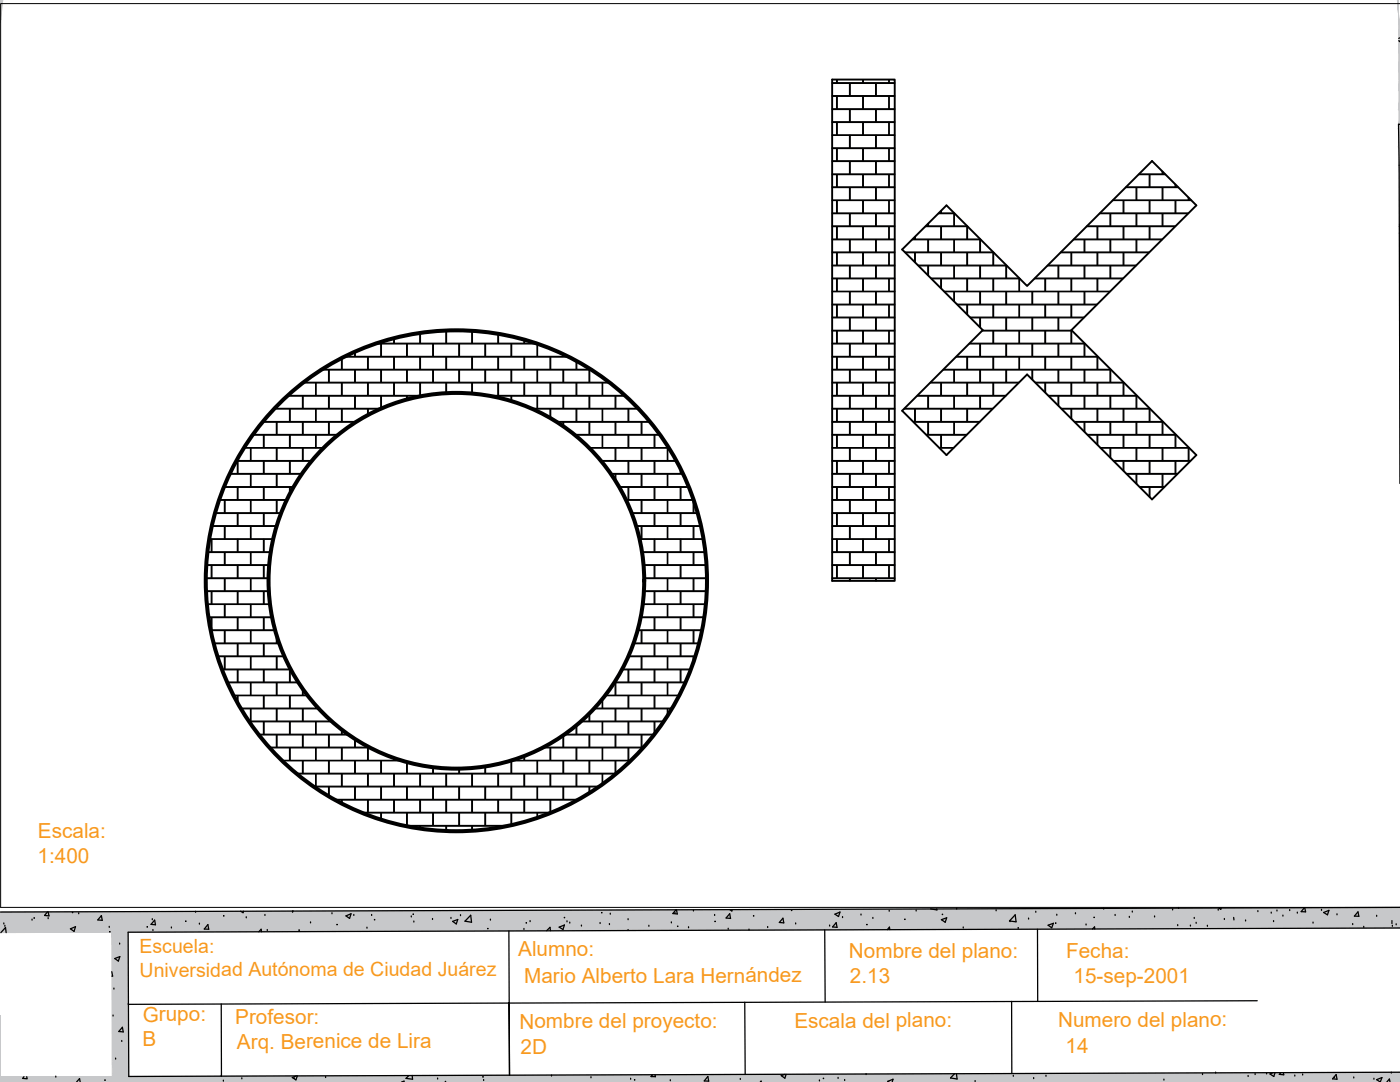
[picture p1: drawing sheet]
<svg xmlns="http://www.w3.org/2000/svg" width="279mm" height="216mm" viewBox="0 0 279 216" stroke-linecap="round" stroke-linejoin="round" font-family="sans-serif">
<!-- layer: 0 -->
<g fill="none" stroke="#000" stroke-width=".25">
<path d="M166.1 16.6h3.4v2.5h-3.4M166.1 19.2h.9v2.5h-.9M167 15.9v.6h-.9M167.1 19.2h5.1v2.5h-5.1zM167.1 15.9v.6h5.1v-.6M169.7 16.6h5.1v2.5h-5.1zM172.3 19.2h5.1v2.5h-5.1zM172.3 15.9v.6h5.1v-.6M177.5 15.9v.6h1.1M178.6 16.6h-3.7v2.5h3.7M178.6 19.2h-1.1v2.5h1.1M279.1 8.1l.3 .2"/>
<path d="M279.4 8.2v.1M279.4 7.5l-.3 .2M166.1 21.8h3.4v2.5h-3.4M166.1 24.4h.9v2.5h-.9M166.1 27h3.4v2.5h-3.4M166.1 29.6h.9v2.5h-.9M166.1 32.2h3.4v2.5h-3.4M166.1 34.8h.9v2.5h-.9M166.1 37.4h3.4v2.5h-3.4M167.1 24.4h5.1v2.5h-5.1zM167.1 29.6h5.1v2.5h-5.1zM167.1 34.8h5.1v2.5h-5.1z"/>
<path d="M169.7 21.8h5.1v2.5h-5.1zM169.7 27h5.1v2.5h-5.1zM169.7 32.2h5.1v2.5h-5.1zM169.7 37.4h5.1v2.5h-5.1zM172.3 24.4h5.1v2.5h-5.1zM172.3 29.6h5.1v2.5h-5.1zM172.3 34.8h5.1v2.5h-5.1zM178.6 21.8h-3.7v2.5h3.7M178.6 24.4h-1.1v2.5h1.1M178.6 27h-3.7v2.5h3.7M178.6 29.6h-1.1v2.5h1.1M178.6 32.2h-3.7v2.5h3.7"/>
<path d="M178.6 34.8h-1.1v2.5h1.1M178.6 37.4h-3.7v2.5h3.7M224.6 37.4h2.1v2.5h-4.6M226.9 37.4h5v2.5h-5zM227.2 34.8h2.2v2.5h-4.7M229.8 32.2h.2M231.9 34.2v.5h-4.6M232.1 34.3v.4h.4M232.6 34.8h-3.1v2.5h5v-.6M234.7 36.9v.4h.4M235.2 37.4h-3.1v2.5h5.1v-.5M237.3 39.5v.4h.4"/>
<path d="M279.4 24.8h-.3l.3 71.7M166.1 40h.9v2.5h-.9M166.1 42.6h3.4v2.5h-3.4M166.1 45.2h.9v2.5h-.9M166.1 47.8h3.4v2.5h-3.4M166.1 50.4h.9v2.5h-.9M166.1 53h3.4v2.5h-3.4M166.1 55.6h.9v2.5h-.9M166.1 58.2h3.4v2.5h-3.4M167.1 40h5.1v2.5h-5.1zM167.1 45.2h5.1v2.5h-5.1zM167.1 50.4h5.1v2.5h-5.1z"/>
<path d="M167.1 55.6h5.1v2.5h-5.1zM169.7 42.6h5.1v2.5h-5.1zM169.7 47.8h5.1v2.5h-5.1zM169.7 53h5.1v2.5h-5.1zM169.7 58.2h5.1v2.5h-5.1zM172.3 40h5.1v2.5h-5.1zM172.3 45.2h5.1v2.5h-5.1zM172.3 50.4h5.1v2.5h-5.1zM172.3 55.6h5.1v2.5h-5.1zM178.6 40h-1.1v2.5h1.1M178.6 42.6h-3.7v2.5h3.7M178.6 45.2h-1.1v2.5h1.1"/>
<path d="M178.6 47.8h-3.7v2.5h3.7M178.6 50.4h-1.1v2.5h1.1M178.6 53h-3.7v2.5h3.7M178.6 55.6h-1.1v2.5h1.1M178.6 58.2h-3.7v2.5h3.7M180.1 49.8h.1M180.7 50.4h1.8v1.9M182 47.8h3.2v2.5h-4.6M182.5 47.3v.4h-.3M182.7 52.4v-2h5v2.5h-4.5M183.3 53h1.9v1.9M184.7 45.2h3v2.5h-5v-.5"/>
<path d="M185.2 44.7v.4h-.5M185.3 47.8h5.1v2.5h-5.1zM185.3 55v-2h5.1v2.5h-4.6M185.9 55.6h1.8v1.9M187.2 42.6h3.2v2.5h-5.1v-.5M187.7 42.1v.4h-.3M187.9 45.2h5.1v2.5h-5.1zM187.9 50.4h5.1v2.5h-5.1zM187.9 57.6v-2h5.1v2.5h-4.6M187.9 42v.5h2.6M188.5 58.2h1.9v1.9M190.5 47.8h5v2.5h-5z"/>
<path d="M190.5 53h5v2.5h-5zM190.5 42.6v2.5h2.5M193.1 50.4h5.1v2.5h-5.1zM193.1 55.6h5.1v2.5h-5.1zM193.2 45.2l-.1 2.5h2.5M195.7 53h5v2.5h-5zM195.7 58.2h5v2.5h-5zM195.7 47.8v2.5h2.5M198.3 55.6h5.1v2.5h-5.1zM198.4 50.4l-.1 2.5h2.5M200.9 58.2h5.1v2.5h-5.1zM201 53l-.1 2.5h2.6"/>
<path d="M203.6 55.6h-.1v2.5h5v-2.5h-2.1M206.1 58.2h5.1v2.5h-5.1zM208.7 55.6h5v2.5h-5zM209 53h2.2v2.5h-4.7M211.3 53h5.1v2.5h-5.1zM211.3 58.2h5.1v2.5h-5.1zM211.6 50.4h2.1v2.5h-4.6M213.9 50.4h5v2.5h-5zM213.9 55.6h5v2.5h-5zM214.2 47.8h2.2v2.5h-4.7M216.5 47.8h5v2.5h-5zM216.5 53h5v2.5h-5z"/>
<path d="M216.8 45.2h2.1v2.5h-4.6M219.1 45.2h5.1v2.5h-5.1zM219.1 50.4h5.1v2.5h-5.1zM219.4 42.6h2.1v2.5h-4.6M221.5 58.2h-5v2.5h2.5M221.7 42.6h5v2.5h-5zM221.7 47.8h5v2.5h-5zM222 40h2.2v2.5h-4.7M224.1 55.6h-5v2.5h2.5M224.3 40h5.1v2.5h-5.1zM224.3 45.2h5.1v2.5h-5.1zM226.7 53h-5v2.5h2.5"/>
<path d="M226.9 42.6h5v2.5h-5zM229.3 50.4h-5v2.5h2.5M229.5 40h5v2.5h-5zM231.9 47.8h-5v2.5h2.5M234.5 45.2h-5v2.5h2.5M237.1 42.6h-5v2.5h2.5M237.8 40h-3.1v2.5h2.5M279.3 45.2l.1 .8M279.3 46.5h.1M279.3 45h.1M57.3 79h3.1v2.5h-5.1v-.5M57.8 78.6v.3h-.4"/>
<path d="M60.4 76.4h2.6v2.5h-5.1v-.4M60.5 79h5.1v2.5h-5.1zM63.1 76.4h5.1v2.5h-5.1zM64.1 73.8h1.5v2.5h-5.1M65.7 73.8h5.1v2.5h-5.1zM65.7 79h5.1v2.5h-5.1zM68.2 71.5v2.2h-3.9M68.3 76.4h5.1v2.5h-5.1zM68.6 71.2h4.8v2.5h-5.1v-2.3M70.8 70.2v.9h-1.9M70.9 73.8h5.1v2.5h-5.1zM70.9 79h5.1v2.5h-5.1z"/>
<path d="M73.5 71.2h5.1v2.5h-5.1zM73.5 76.4h5.1v2.5h-5.1zM74.8 68.6h1.2v2.5h-5.1v-1M76.1 68.6h5.1v2.5h-5.1zM76.1 73.8h5.1v2.5h-5.1zM78.6 67.5v1h-3.5M78.7 71.2h5.1v2.5h-5.1zM78.7 76.4h5.1v2.5h-5.1zM81.2 79.7v-.7h-5.1v2.5M81.3 68.6h5.1v2.5h-5.1zM81.3 73.8h5.1v2.5h-5.1zM83.8 66.4v2.1h-5.1v-1.1"/>
<path d="M83.9 71.2h5.1v2.5h-5.1zM84.2 79h-2.9v.7M86.5 68.6h5.1v2.5h-5.1zM86.5 73.8h5.1v2.5h-5.1zM87.4 66h1.6v2.5h-5.1v-2.1M89 78.4v-2h-5.1v2.5h1M89.1 66h5v2.5h-5zM89.1 71.2h5v2.5h-5zM89.1 78.4v-2h5v2.1M91.6 65.9h-1.8M91.7 68.6h5.1v2.5h-5.1zM91.7 73.8h5.1v2.5h-5.1z"/>
<path d="M91.7 65.9h.6M94.3 71.2h5.1v2.5h-5.1zM94.3 78.5v-2.1h5.1v2.5h-2.1M94.8 66h-.5v2.5h5.1v-1.9M96.9 68.6h5.1v2.5h-5.1zM96.9 73.8h5.1v2.5h-5.1zM98 79h4v1M99.5 71.2h5.1v2.5h-5.1zM99.5 76.4h5.1v2.5h-5.1zM99.5 66.6v1.9h5.1v-.8M102.1 68.6h5.1v2.5h-5.1zM102.1 73.8h5.1v2.5h-5.1z"/>
<path d="M104.7 71.2h5.1v2.5h-5.1zM104.7 76.4h5.1v2.5h-5.1zM104.7 67.8v.7h2.4M107.3 73.8h5.1v2.5h-5.1zM107.3 79h5.1v2.5h-5.1zM107.4 68.6h-.1v2.5h5.1v-.4M109.9 76.4h5.1v2.5h-5.1zM112.5 73.8h5.1v2.5h-5.1zM112.5 79h5.1v2.5h-5.1zM112.5 70.7v.4h.8M113.6 71.2h-3.7v2.5h5.1v-1.7M115.1 76.4h5.1v2.5h-5.1z"/>
<path d="M115.1 72v1.7h2.8M117.7 79h5.1v2.5h-5.1zM118.1 73.8h-.4v2.5h3.9M121.8 76.4h-1.5v2.5h4.4M124.9 79h-2v2.5h4.5M166.1 66h.9v2.5h-.9M166.1 68.6h3.4v2.5h-3.4M166.1 71.2h.9v2.5h-.9M166.1 73.8h3.4v2.5h-3.4M166.1 76.4h.9v2.5h-.9M166.1 79h3.4v2.5h-3.4M166.1 63.4h3.4v2.5h-3.4"/>
<path d="M166.1 60.8h.9v2.5h-.9M167.1 66h5.1v2.5h-5.1zM167.1 71.2h5.1v2.5h-5.1zM167.1 76.4h5.1v2.5h-5.1zM167.1 60.8h5.1v2.5h-5.1zM169.7 68.6h5.1v2.5h-5.1zM169.7 73.8h5.1v2.5h-5.1zM169.7 79h5.1v2.5h-5.1zM169.7 63.4h5.1v2.5h-5.1zM172.3 66h5.1v2.5h-5.1zM172.3 71.2h5.1v2.5h-5.1zM172.3 76.4h5.1v2.5h-5.1z"/>
<path d="M172.3 60.8h5.1v2.5h-5.1zM178.6 66h-1.1v2.5h1.1M178.6 68.6h-3.7v2.5h3.7M178.6 71.2h-1.1v2.5h1.1M178.6 73.8h-3.7v2.5h3.7M178.6 76.4h-1.1v2.5h1.1M178.6 79h-3.7v2.5h3.7M178.6 63.4h-3.7v2.5h3.7M178.6 60.8h-1.1v2.5h1.1M183 79h2.2v2.5h-4.6M185.3 79h5.1v2.5h-5.1zM185.6 76.4h2.1v2.5h-4.6"/>
<path d="M187.9 76.4h5.1v2.5h-5.1zM188.2 73.8h2.2v2.5h-4.7M190.5 73.8h5v2.5h-5zM190.5 79h5v2.5h-5zM190.5 60.2v-2h5v2.5h-4.5M190.8 71.2h2.2v2.5h-4.7M191.1 60.8h1.9v1.9M193.1 71.2h5.1v2.5h-5.1zM193.1 76.4h5.1v2.5h-5.1zM193.1 62.8v-2h5.1v2.5h-4.7M193.4 68.6h2.1v2.5h-4.6M193.7 63.4h1.8v1.9"/>
<path d="M195.7 68.6h5v2.5h-5zM195.7 73.8h5v2.5h-5zM195.7 65.4v-2h5v2.5h-4.6M196 66h2.2v2.5h-4.7M198.3 66h5.1v2.5h-5.1zM198.3 71.2h5.1v2.5h-5.1zM198.3 60.8h5.1v2.5h-5.1zM200.7 79h-5v2.5h2.5M200.9 68.6h5.1v2.5h-5.1zM200.9 63.4h5.1v2.5h-5.1zM203.3 76.4h-5v2.5h2.5M203.5 66h5v2.5h-5z"/>
<path d="M203.5 71.2h5v2.5h-5zM203.5 60.8h5v2.5h-5zM206 75.7v-1.9h-5.1v2.5h2.5M206.1 68.6h5.1v2.5h-5.1zM206.1 75.8v-2h5.1v2.5h-4.7M206.1 63.4h5.1v2.5h-5.1zM206.7 76.4h1.8v1.9M208.7 66h5v2.5h-5zM208.7 71.2h5v2.5h-5zM208.7 78.4v-2h5v2.5h-4.5M208.7 60.8h5v2.5h-5zM209.3 79h1.9v1.9"/>
<path d="M211.3 68.6h5.1v2.5h-5.1zM211.3 73.8h5.1v2.5h-5.1zM213.9 71.2h5v2.5h-5zM213.9 76.4h5v2.5h-5zM214 66l-.1 2.5h2.6M216.3 63.4h-5v2.5h2.5M216.5 73.8h5v2.5h-5zM216.5 79h5v2.5h-5zM216.6 68.6l-.1 2.5h2.5M218.9 60.8h-5v2.5h2.5M219.1 76.4h5.1v2.5h-5.1zM219.2 71.2l-.1 2.5h2.6"/>
<path d="M221.7 79h5v2.5h-5zM221.7 73.8v2.5h2.5M224.4 76.4l-.1 2.5h2.5M226.9 79v2.5h2.5M279.3 63h.1M279.4 62.7l-.1 .2M279.4 73.1v.1M279.4 73.6v.2M43.7 99.8h1.1v2.5h-1.8M44.7 97.2h2.7v2.5h-3.6M44.7 97.1h.1M44.8 97.1h.1"/>
<path d="M44.9 99.8h5.1v2.5h-5.1zM45.8 94.6h4.2v2.5h-5.1v-.3M47.2 92h.2v2.5h-1.5M47.5 92h5.1v2.5h-5.1zM47.5 97.2h5.1v2.5h-5.1zM48.7 89.4h1.3v2.5h-2.8M50.1 89.4h5.1v2.5h-5.1zM50.1 94.6h5.1v2.5h-5.1zM50.1 99.8h5.1v2.5h-5.1zM50.4 86.8h2.2v2.5h-3.8M52.4 84.2h2.8v2.5h-4.7M52.6 84l-.1 .1"/>
<path d="M52.7 86.8h5.1v2.5h-5.1zM52.7 92h5.1v2.5h-5.1zM54.7 81.6h3.1v2.5h-5.1v-.2M55.2 81.1v.4h-.4M55.3 84.2h5.1v2.5h-5.1zM55.3 89.4h5.1v2.5h-5.1zM57.2 99.8h-1.9v2.5h.8M57.8 98.7v-1.5h-5.1v2.5h4.6M57.9 81.6h5.1v2.5h-5.1zM57.9 86.8h5.1v2.5h-5.1zM58.6 97.2h-.7v1.3M60.2 94.6h-4.9v2.5h3.3"/>
<path d="M60.5 84.2h5.1v2.5h-5.1zM62.2 92h-4.3v2.5h2.4M63.1 81.6h5.1v2.5h-5.1zM64.5 89.4h-4v2.5h1.8M67.4 86.8h-4.3v2.5h1.5M70.8 84.4v-.2h-5.1v2.5h1.9M71 84.2l-.1 .1M73.4 82.8v-1.2h-5.1v2.5h2.9M75.9 81.6h-2.4v1.2M102.1 80.1v-1.1h5.1v2.5h-1.2M106.3 81.6h3.5v1.8M109.9 83.4v-1.8h5.1v2.5h-4"/>
<path d="M111.2 84.2h1.2v.8M112.5 85.1v-.9h5.1v2.5h-3M114.8 86.8h.2v.2M115.1 81.6h5.1v2.5h-5.1zM115.1 87.1v-.3h5.1v2.5h-2.7M117.7 84.2h5.1v2.5h-5.1zM117.7 89.5l5.1-.1v2.5h-2.9M120 92h.2v.2M120.3 81.6h5v2.5h-5zM120.3 86.8h5v2.5h-5zM120.3 92.4v-.4h5v2.5h-3.4M122 94.6h.8v1.2"/>
<path d="M122.9 84.2h5.1v2.5h-5.1zM122.9 89.4h5.1v2.5h-5.1zM122.9 96v-1.4h5.1v2.5h-4.5M123.6 97.2h1.7v2.5h-.4M125 99.8h3v2.5h-2M125.5 86.8h5.1v2.5h-5.1zM125.5 92h5.1v2.5h-5.1zM125.5 97.2h5.1v2.5h-5.1zM127.5 81.6h-2v2.5h4.2M128.1 89.4h5.1v2.5h-5.1zM128.1 94.6h5.1v2.5h-5.1zM128.1 99.8h5.1v2.5h-5.1z"/>
<path d="M129.8 84.2h-1.7v2.5h3.6M130.7 97.2h5.1v2.5h-5.1zM131.8 86.8h-1.1v2.5h2.7M133.3 99.8h5v2.5h-5zM133.5 89.4h-.2v2.5h1.7M135 92h-4.3v2.5h5.1v-1.1M135.9 93.7v.8h.4M136.4 94.6h-3.1v2.5h4.1M137.5 97.2h-1.6v2.5h2.5M138.5 100v2.3h.7M166.1 81.6h.9v2.5h-.9M166.1 84.2h3.4v2.5h-3.4"/>
<path d="M166.1 86.8h.9v2.5h-.9M166.1 89.4h3.4v2.5h-3.4M166.1 92h.9v2.5h-.9M166.1 94.6h3.4v2.5h-3.4M166.1 97.2h.9v2.5h-.9M166.1 99.8h3.4v2.5h-3.4M167.1 81.6h5.1v2.5h-5.1zM167.1 86.8h5.1v2.5h-5.1zM167.1 92h5.1v2.5h-5.1zM167.1 97.2h5.1v2.5h-5.1zM169.7 84.2h5.1v2.5h-5.1zM169.7 89.4h5.1v2.5h-5.1z"/>
<path d="M169.7 94.6h5.1v2.5h-5.1zM169.7 99.8h5.1v2.5h-5.1zM172.3 81.6h5.1v2.5h-5.1zM172.3 86.8h5.1v2.5h-5.1zM172.3 92h5.1v2.5h-5.1zM172.3 97.2h5.1v2.5h-5.1zM178.6 81.6h-1.1v2.5h1.1M178.6 84.2h-3.7v2.5h3.7M178.6 86.8h-1.1v2.5h1.1M178.6 89.4h-3.7v2.5h3.7M178.6 92h-1.1v2.5h1.1M178.6 94.6h-3.7v2.5h3.7"/>
<path d="M178.6 97.2h-1.1v2.5h1.1M178.6 99.8h-3.7v2.5h3.7M180.4 81.6h2.1v2.5h-.3M182.3 84.2h2.9v2.5h-.4M182.7 81.6h5v2.5h-5zM184.9 86.8h2.8v2.5h-.3M185.3 84.2h5.1v2.5h-5.1zM187.5 89.4h2.8M187.9 81.6h5.1v2.5h-5.1zM192.9 86.8h-5v2.5h2.5M195.5 84.2h-5v2.5h2.5M198.1 81.6h-5v2.5h2.5"/>
<path d="M211.3 81v-2h5.1v2.5h-4.6M211.9 81.6h1.8v1.9M213.9 83.6v-2h5v2.5h-4.5M214.5 84.2h1.9v1.9M216.5 86.2v-2h5v2.5h-4.5M217.1 86.8h1.8v1.9M219.1 81.6h5.1v2.5h-5.1zM219.1 88.8v-2h5.1v2.5h-4.7M219.7 89.4h1.8v1.9M221.7 84.2h5v2.5h-5zM221.7 91.4v-2h5v2.5h-4.5M222.3 92h1.9v1.9"/>
<path d="M224.3 81.6h5.1v2.5h-5.1zM224.3 86.8h5.1v2.5h-5.1zM224.3 94v-2h5.1v2.5h-4.7M224.9 94.6h1.8v1.9M226.9 84.2h5v2.5h-5zM226.9 89.4h5v2.5h-5zM226.9 96.6v-2h5v2.5h-4.5M227.5 97.2h1.9v1.9M229.5 86.8h5v2.5h-5zM229.5 92h5v2.5h-5zM229.6 81.6l-.1 2.5h2.5M232.1 89.4h5.1v2.5h-5.1z"/>
<path d="M232.2 84.2l-.1 2.5h2.6M232.3 97.2h-2.8v2M234.7 86.8v2.5h2.5M235 94.6h-2.9v2.5h.4M237.4 89.4l-.1 2.5h.4M237.5 92h-2.8v2.5h.3M41.1 115.4h3.7v2.5h-3.7M41.1 118h1.1v2.5h-.9M41.2 112.8h1v2.5h-1.1M41.4 110.2h3.4v2.5h-3.6M41.8 107.6h.4v2.5h-.8M42.3 105h2.5v2.5h-3"/>
<path d="M42.3 107.6h5.1v2.5h-5.1zM42.3 112.8h5.1v2.5h-5.1zM42.3 118h5.1v2.5h-5.1zM42.9 102.4h4.5v2.5h-5.1M44.9 105h5.1v2.5h-5.1zM44.9 110.2h5.1v2.5h-5.1zM44.9 115.4h5.1v2.5h-5.1zM47.5 102.4h5.1v2.5h-5.1zM47.5 107.6h5.1v2.5h-5.1zM47.5 112.8h5.1v2.5h-5.1zM47.5 118h5.1v2.5h-5.1zM53.6 115.4h-3.5v2.5h3.5"/>
<path d="M53.7 118h-1v2.5h1.2M53.7 112.8h-1v2.5h.9M54 110.2h-3.9v2.5h3.6M54.5 107.6h-1.8v2.5h1.4M55.2 105.1l-5.1-.1v2.5h4.5M56.1 102.4h-3.4v2.5h2.5M126.1 102.4h4.5v2.5h-3.6M127 105h1v2.5h-.4M127.7 107.6h2.9v2.5h-2.5M128.1 105h5.1v2.5h-5.1zM128.1 110.2h5.1v2.5h-4.8M128.4 112.8h2.2v2.5h-2"/>
<path d="M128.5 118h2.1v2.5h-2.3M128.6 115.4h4.6v2.5h-4.7M130.7 102.4h5.1v2.5h-5.1zM130.7 107.6h5.1v2.5h-5.1zM130.7 112.8h5.1v2.5h-5.1zM130.7 118h5.1v2.5h-5.1zM133.3 105h5v2.5h-5zM133.3 110.2h5v2.5h-5zM133.3 115.4h5v2.5h-5zM135.9 112.8h5.1v2.5h-5.1zM139.2 102.4h-3.3v2.5h4M139.9 105h-1.4v2.5h1.9"/>
<path d="M140.4 107.6h-4.5v2.5h4.9M140.8 110.2h-2.3v2.5h2.5M141 119.4v-1.4h-5.1v2.5h5M141.1 115.4h-2.6v2.5h2.6M166.1 102.4h.9v2.5h-.9M166.1 105h3.4v2.5h-3.4M166.1 107.6h.9v2.5h-.9M166.1 110.2h3.4v2.5h-3.4M166.1 112.8h.9v2.5h-.9M166.1 115.4h3.4v.5M167.1 102.4h5.1v2.5h-5.1zM167.1 107.6h5.1v2.5h-5.1z"/>
<path d="M167.1 112.8h5.1v2.5h-5.1zM169.7 105h5.1v2.5h-5.1zM169.7 110.2h5.1v2.5h-5.1zM169.7 115.9v-.5h5.1v.5M172.3 102.4h5.1v2.5h-5.1zM172.3 107.6h5.1v2.5h-5.1zM172.3 112.8h5.1v2.5h-5.1zM178.6 102.4h-1.1v2.5h1.1M178.6 105h-3.7v2.5h3.7M178.6 107.6h-1.1v2.5h1.1M178.6 110.2h-3.7v2.5h3.7M178.6 112.8h-1.1v2.5h1.1"/>
<path d="M178.6 115.4h-3.7v.5M41.3 120.6h3.5v2.5h-3.2M41.7 123.2h.5l-.1 2.5M42.1 125.8h2.7v2.5h-2.1M42.3 123.2h5.1v2.5h-5.1zM42.7 128.4h4.7v2.5h-4M43.4 131h1.4v2.5h-.5M44.4 133.6h3v2.5h-2M44.9 120.6h5.1v2.5h-5.1zM44.9 125.8h5.1v2.5h-5.1zM44.9 131h5.1v2.5h-5.1zM45.4 136.2h4.6v2.5h-3.4"/>
<path d="M46.7 138.8h.7v1.4M47.5 123.2h5.1v2.5h-5.1zM47.5 128.4h5.1v2.5h-5.1zM47.5 133.6h5.1v2.5h-5.1zM50.1 131h5.1v2.5h-5.1zM50.1 136.2h5.1v2.5h-5.1zM52.7 133.6h5.1v2.5h-5.1zM52.7 138.8h5.1v2.5h-5.1zM53.9 120.6h-3.8v2.5h4.2M54.3 123.2h-1.6v2.5h2.2M54.9 125.8h-4.8v2.5h5.1v-1.6M55.3 127v1.3h.4"/>
<path d="M55.8 128.4h-3.1v2.5h4M56.8 131h-1.5v2.5h2.7M58 133.6h-.1v2.5h1.6M59.6 136.2h-4.3v2.5h5.1v-1.3M60.5 137.6v1.1h.8M61.4 138.8h-3.5v2.5h5.1v-.6M120.2 139.6v1.7h-1.5M120.7 138.8h4.6v2.5h-5v-1.9M122.6 136.2h.2v2.5h-1.9M122.9 136.2h5.1v2.5h-5.1zM124.1 133.6h1.2v2.5h-2.6M125.4 131h2.6v2.5h-3.8"/>
<path d="M125.5 133.6h5.1v2.5h-5.1zM125.5 138.8h5.1v2.5h-5.1zM126.4 128.4h4.2v2.5l-5.1-.1M127.3 125.8h.7v2.5h-1.5M127.8 123.2h2.8v2.5h-3.3M128 122.7l-.1 .4M128.1 125.8h5.1v2.5h-5.1zM128.1 131h5.1v2.5h-5.1zM128.1 136.2h5.1v2.5h-5.1zM128.3 120.6h4.9v2.5h-5.1v-1.1M130.7 123.2h5.1v2.5h-5.1zM130.7 128.4h5.1v2.5h-5.1z"/>
<path d="M130.7 133.6h5.1v2.5h-5.1zM133.3 120.6h5v2.5h-5zM133.3 125.8h5v2.5h-5zM135.5 138.8h-4.8v2.5h3.5M136.8 136.2h-3.5v2.5h2.3M137.8 133.6h-1.9v2.5h.9M138.3 132.2v-1.2h-5v2.5h4.6M138.7 131h-.2v.8M139.5 128.4h-3.6v2.5h2.9M140.1 125.8h-1.6v2.5h1M140.5 123.2h-4.6v2.5h4.2M140.8 120.6h-2.3v2.5h2"/>
<path d="M47.5 140.4v-1.6h5.1v2.5h-4.6M48.1 141.4h1.9v2.5h-.3M49.8 144h2.8v2.5h-1M50.1 141.4h5.1v2.5h-5.1zM51.6 146.6h3.6v2.5h-1.5M52.7 144h5.1v2.5h-5.1zM53.8 149.2h4v2.5h-1.6M55.3 141.4h5.1v2.5h-5.1zM55.3 146.6h5.1v2.5h-5.1zM56.3 151.8h4.1v2.5h-1.3M57.9 144h5.1v2.5h-5.1zM57.9 149.2h5.1v2.5h-5.1z"/>
<path d="M59.2 154.4h3.8v2.5h-.5M60.5 146.6h5.1v2.5h-5.1zM60.5 151.8h5.1v2.5h-5.1zM62.7 157h2.9v1.9M63.1 149.2h5.1v2.5h-5.1zM63.1 154.4h5.1v2.5h-5.1zM63.1 140.8v.5h.4M63.6 141.4h-3.1v2.5h5.1v-.5M65.7 151.8h5.1v2.5h-5.1zM65.7 159v-2h5.1v2.5h-4.2M65.7 143.5v.4h.5M66.3 144h-3.2v2.5h5.1v-.9"/>
<path d="M66.9 159.6h1.3v.7M68.3 149.2h5.1v2.5h-5.1zM68.3 154.4h5.1v2.5h-5.1zM68.3 145.7v.8h1.1M69.6 146.6h-3.9v2.5h5.1v-1.7M70.9 151.8h5.1v2.5h-5.1zM70.9 157h5.1v2.5h-5.1zM70.9 147.5v1.6h2.8M73.5 154.4h5.1v2.5h-5.1zM73.5 159.6h5.1v2.5h-5.1zM73.9 149.2h-.4v2.5h5.1v-.4M76.1 157h5.1v2.5h-5.1z"/>
<path d="M78.7 154.4h5.1v2.5h-5.1zM78.7 159.6h5.1v2.5h-5.1zM78.7 151.3v.4h1.3M80.4 151.8h-4.3v2.5h5.1v-2.2M81.3 157h5.1v2.5h-5.1zM81.3 152.1v2.2h5.1v-1.2M83.9 154.4h5.1v2.5h-5.1zM83.9 159.6h5.1v2.5h-5.1zM86.5 157h5.1v2.5h-5.1zM86.5 153.1v1.2h5.1v-.9M89.1 154.4h5v2.5h-5zM89.1 159.6h5v2.5h-5z"/>
<path d="M91.7 157h5.1v2.5h-5.1zM94.3 154.4h5.1v2.5h-5.1zM94.3 159.6h5.1v2.5h-5.1zM96.8 153v1.3h-5.1v-.9M96.9 157h5.1v2.5h-5.1zM99.5 154.4h5.1v2.5h-5.1zM99.5 159.6h5.1v2.5h-5.1zM101.8 151.8h.2v2.5h-5.1v-1.3M102.1 151.8h5.1v2.5h-5.1zM102.1 157h5.1v2.5h-5.1zM104.6 150.9v.8h-2.4M104.7 154.4h5.1v2.5h-5.1z"/>
<path d="M104.7 159.6h5.1v2.5h-5.1zM107.3 151.8h5.1v2.5h-5.1zM107.3 157h5.1v2.5h-5.1zM108.2 149.2h1.6v2.5h-5.1v-.9M109.9 149.2h5.1v2.5h-5.1zM109.9 154.4h5.1v2.5h-5.1zM112.4 146.8v2.3h-3.9M112.5 151.8h5.1v2.5h-5.1zM112.6 146.6h5v2.5h-5.1v-2.4M115 159.8v-.2h-5.1v2.5h.3M115 144.8v1.7h-2.3M115.1 149.2h5.1v2.5h-5.1z"/>
<path d="M115.3 159.6h-.2v.2M115.9 144h4.3v2.5h-5.1v-1.8M117.6 158.3v-1.3h-5.1v2.5h3M117.6 142.5v1.4h-1.6M117.7 146.6h5.1v2.5h-5.1zM117.7 151.8h5.1v2.5h-5.1zM118.5 141.4h4.3v2.5h-5.1v-1.6M119.5 157h-1.8v1.2M120.2 156.5v-2.1h-5.1v2.5h4.6M120.3 144h5v2.5h-5zM120.3 149.2h5v2.5h-5zM122.9 141.4h5.1v2.5h-5.1z"/>
<path d="M122.9 146.6h5.1v2.5h-5.1zM122.9 154.4h-2.6v2.1M125.5 144h5.1v2.5h-5.1zM125.9 151.8h-3v2.5h.2M128.4 149.2h-2.9v2.5h.5M130.5 146.6h-2.4v2.5h.3M132.4 144h-1.7v2.4M133.2 142.9v-1.5h-5.1v2.5h4.4M134.1 141.4h-.8v1.3M68.3 160.4v-.8h5.1v2.5h-1.4M72.3 162.2h3.7v1.3M76.1 163.6v-1.4h5.1v2.5h-.9"/>
<path d="M80.9 164.8h2.9v.6M81.3 162.2h5.1v2.5h-5.1zM83.9 165.4v-.6h5.1v1.1M86.5 162.2h5.1v2.5h-5.1zM91.7 162.2h5.1v2.5h-5.1zM94.1 165.8v-1h-5v1.1M99.4 165.2v-.4h-5.1v1M101.3 164.8h-1.8v.4M102 164.7v-2.5h-5.1v2.5h5M107.2 163.2v-1h-5.1v2.5M109.9 162.2h-2.6v1M.2 186.1l.9-1 .1 1"/>
<path d="M.8 184.4h.1M1 184.8h.1M6.4 183.6h.1M9.5 181.9l-.6 .8 .9 .1-.2-.9M9.6 183.3h.1M14.1 185.3l1-.4-.3 .9zM15.7 182.3h.1M20.2 182.7l.2 .9h-.9zM21.8 185h.1M22.3 193.9l.2 .9h-.2M22.7 197.4h.1M22.9 191.3l1-.4-.3 .9z"/>
<path d="M23.9 188.4h.1M30.4 183.5h.1M30.5 185.7h.1M30.9 183.6l.1 .9-.9-.1zM34.2 185.2h.1M39 182h.1M39.8 184.4h.1M41.5 184.5l.2 .9h-.9zM48 181.8l.5 .3 .1-.3M49.1 183.1h.1M51.6 185.9l.5-.5 .1 .5M52.9 182.7h.1"/>
<path d="M53.3 185.7h.1M58.4 182h.1M58.5 181.9h.1M62 184.2h.1M66.3 182.3h.1M69 182.8l1.1-.5-.3 1zM70.6 182.7h.1M73.2 185.2h.1M74.2 182.7h.1M82.1 183h.1M82.6 184h.1M86.3 183.5h.1"/>
<path d="M90 183.3h.1M90.3 183.9l1.1-.4-.3 .9zM91.9 182.7h.1M93.9 182.6l.2 1.4-1.3-.2zM97.9 183.6h.1M101.6 185.8l.1 28.7-.1-14.3-76 .2M104.6 185.5h.1M105.8 183.9h.1M109.1 185.7l.7-.7 .1 .7M111.6 185l1-.4-.2 .9zM113.2 183.9h.1M113.7 184.2h.1"/>
<path d="M116 184.8h.1M119.8 184.3h.1M121.6 184.5h.1M121.8 182.4h.1M125.3 185.7h.1M125.3 183.5h.1M129.5 184.8h.1M134 184.2h.1M134.7 182.2h.1M134.9 181.5l-.6 .8 .9 .1-.2-.9M137.4 185.1h.1M138.4 181.8h.1"/>
<path d="M142.6 182.7h.1M145.3 185.4h.1M145.6 182.3l.2 1-.9-.1zM145.6 181.5l.5 .3v-.3M148.6 200l.1 14.4M149.5 185.6h.1M153.2 185.1h.1M156.3 183.2l.1 1-.9-.1zM158.8 184.4h.1M164.6 185.5l.1 14.4M165.6 184.8h.1M166.6 182.4l1-.4-.3 .9z"/>
<path d="M166.9 184.1l.1 .9h-.8zM168.1 183.1h.1M171.8 182.6h.1M174.2 183.3h.1M177.1 185.5l.4-.5 .1 .5M177.5 181.8h.1M182.8 181.8h.1M185.7 181.4l1.3 .2-.1-.2M187.9 183.5l1-.4-.3 .9zM190.9 181.4h.1M192.2 185.2h.1M198.8 181.7h.1"/>
<path d="M201.6 183.9h.1M201.9 199.8v14.4M202.6 182.5l.2 1.4-1.3-.1zM205.3 183.4h.1M206.7 182h.1M207.1 185.4v14.4M209.2 184.6l1-.4-.3 .9zM210.9 182.6h.1M214.6 182.3h.1M216.7 184.6h.1M218 185.4l.4-.4 .1 .4M220.3 181.4h.1"/>
<path d="M222.5 182.7h.1M225.4 183h.1M226 182h.1M230.4 183h.1M234 181.6h.1M235 184.7h.1M235.2 181.3h.1M237.6 184.8h.1M238.3 183.3h.1M238.7 184.2h.1M241 184.8h.1M243.1 181.6h.1"/>
<path d="M243.2 181.2l.4 .2 .1-.2M244.3 183.5h.1M246.2 183.3h.1M246.3 183.6h.1M248.6 183.8h.1M250.9 199.7l-149.3 .5M251 181.9h.1M253.7 182.2h.1M254.2 183.9h.1M254.8 181.8h.1M256 182.8h.1M257.4 181.7h.1"/>
<path d="M258.9 182.2h.1M260.3 181.1l-.6 .8h.9l-.2-.8M262 184.2h.1M263.7 181.7h.1M264.2 182.1l1-.4-.3 .8zM266.8 182.5h.1M270 184.5h.1M271 181.9l.2 .9h-.9zM272.2 185h.1M274.7 182.8h.1M277.8 183.9h.1M277.8 184.3h.1"/>
<path d="M277.9 184.8h.1M278.6 184.5h.1M279.4 185.2l-253.8 .8 .1 28.8 253.7-.8M279.4 181.1l-279.3 .9M4.8 214.8l-.3 .4 .9 .1-.1-.5M11.1 214.9h.1M15.3 215.9l.6-.7 .1 .7M22.6 202.7h.1M23.1 211.3h.1M24.3 207.8h.1M24.4 205l.2 .9-.9-.1zM25.6 200.4h.1"/>
<path d="M44.2 214.8h.1M44.2 200.3v14.4M44.6 215.7h.1M48.3 215.3h.1M59.1 214.7l-.8 .3 .8 .5 .3-.8M65 215h.1M80.1 215.9l.5-.2v.2M82.3 214.6v.7l-1.3-.1 .6-.6M87.3 215.3h.1M96.5 215.6h.1M110.1 214.7h.1M117.9 215.1h.1"/>
<path d="M125.9 215.3h.1M130.1 214.8h.1M130.2 214.5l-.3 .3h.9l-.1-.3M133.8 215.6h.1M141.3 214.8l.1 .9h-.9zM147.7 215.4h.1M151.7 215.9l.2-.2v.2M156.6 214.4l-.7 .2 .7 .5 .3-.7M163.5 215.7h.1M167.3 215.2h.1M168.6 215.6h.1M172.8 214.4h.1"/>
<path d="M177.4 215.9l-.2-.1 1-.5-.1 .6M190.5 214.2l-.8 .9 1.3 .2-.1-1.1M194.6 215.8h.1M202.2 214.8h.1M206.3 215.2h.1M208.7 214.8h.1M232.3 215.5h.1M240 214.4h.1M242.6 214.1h.1M249.1 214.8h.1M250.5 214.4h.1M252.8 214.3h.1"/>
<path d="M254.1 214l-.7 .3 .8 .5 .3-.8M255.6 214l-.3 .4 .9 .1-.1-.5M258.4 214.7h.1M260 214.5h.1M266.3 215.1h.1M266.7 214.4l.1 .9h-.9zM270.2 215.1h.1M274.2 215.3h.1M274.7 215.4l1.1-.4-.3 .9zM276.8 215.9l.5-.6 .1 .6M277.7 214.1h.1"/>
</g>
<g fill="#000" stroke="#000" stroke-width=".2">
<path d="M91.6 65.9h.2zM76 81.5h.2zM6.7 183.2h.2zM14.5 182v.2zM21.8 185.9h.2zM67.2 184.5h.2zM74.7 183.5h.1zM82.4 182.4h.2zM104.9 184.2h.2zM135.2 184.8h.1zM142.6 183.9h.2zM150.3 182.8h.2z"/>
<path d="M172.9 184.5h.2zM203.1 185.2h.2zM20.9 215.5h.1v.1zM58.6 215.1h.2zM88.8 215.8h.2zM126.6 215.5h.1z"/>
<circle cx="29.4" cy="184.9" r=".07"/>
<circle cx="37.1" cy="183.8" r=".07"/>
<circle cx="44.7" cy="182.7" r=".07"/>
<circle cx="59.7" cy="185.6" r=".07"/>
<circle cx="97.4" cy="185.3" r=".07"/>
<circle cx="112.6" cy="183.1" r=".07"/>
<circle cx="120.1" cy="182.1" r=".07"/>
<circle cx="158" cy="181.6" r=".07"/>
<circle cx="180.6" cy="183.4" r=".07"/>
<circle cx="188.1" cy="182.4" r=".07"/>
<circle cx="210.7" cy="184.2" r=".07"/>
<circle cx="218.3" cy="183" r=".07"/>
<circle cx="96.4" cy="214.9" r=".07"/>
<circle cx="164.3" cy="215.2" r=".07"/>
</g>
<!-- layer: Layer1 -->
<g fill="none" stroke="#000" stroke-width=".8">
<circle cx="91.1" cy="115.9" r="37.5"/>
<circle cx="91.1" cy="115.9" r="50"/>
</g>
<!-- layer: Layer2 -->
<path d="M166.1 15.9h12.5v100h-12.5zM180 49.8l8.9-8.8 16.1 16.1 24.9-25 8.9 8.9-25 24.9 25 24.9-8.9 8.9-24.9-25-16.1 16.1-8.9-8.8 16.1-16.1z" fill="none" stroke="#000" stroke-width=".38"/>
<!-- layer: 0 -->
<g fill="#c7c8ca" stroke="#c7c8ca" stroke-width=".2">
<path d="M279.1 2.5v.3z"/>
<path d="M278.9 .1h.2v2.4z"/>
<path d="M279.1 2.8l.2 1.1h-.2z"/>
<path d="M.1 3.9v.6z"/>
<path d="M279.1 6.4h.3v1.1z"/>
<path d="M279.1 10.3h.3v.6z"/>
<path d="M279.1 14.2h.3v.4z"/>
<path d="M279.2 18.1h.2v.2z"/>
<path d="M279.2 21.9h.2v.2z"/>
<path d="M279.2 25.7h.2v.1z"/>
<path d="M279.2 29.4h.2v.1z"/>
<path d="M.1 182l279.3-.9v.9z"/>
<path d="M.1 186h22.2z"/>
<path d="M69.2 214.6l210.2-.6v.6z"/>
<path d="M.1 215.8l144.2 .1h-144.2z"/>
<path d="M278.9 .1l.2 2.4zM278.9 .1l.2 2.4z"/>
<path d="M.1 3.5v.4zM.1 .1v3.8zM.1 .1h.5l-.5 3.8z"/>
<path d="M279.4 5.5l-.3 .9h.3zM279.1 3.9l.3 1.6-.3 .9z"/>
<path d="M279.3 3.9l.1 1.6zM279.1 3.9h.2l.1 1.6z"/>
<path d="M279.4 7.5l-.3 2.8h.3zM279.1 6.4l.3 1.1-.3 2.8z"/>
<path d="M279.4 10.9l-.3 3.3h.3zM279.1 10.3l.3 .6-.3 3.3z"/>
<path d="M279.4 14.6l-.2 3.5h.2zM279.1 14.2l.3 .4-.2 3.5z"/>
<path d="M279.4 18.3l-.2 3.6h.2zM279.2 18.1l.2 .2-.2 3.6z"/>
<path d="M279.4 22.1l-.2 3.6h.2zM279.2 21.9l.2 .2-.2 3.6z"/>
<path d="M279.4 25.8l-.2 3.6h.2zM279.2 25.7l.2 .1-.2 3.6z"/>
<path d="M279.4 29.5l-.2 3.6h.2zM279.2 29.4l.2 .1-.2 3.6z"/>
<path d="M279.2 33.1l.2 3.4v60zM279.2 33.1l.2 3.4v-3.4z"/>
<path d="M.1 185.2l279.3-.1zM.1 182.1l279.3 3-279.3 .1z"/>
<path d="M.1 182.1l279.3 3v-3.1zM.1 182h279.3z"/>
<path d="M.1 185.4l25.5 .6h-25.5zM.1 185.2v.2l25.5 .6zM.1 185.2h279.3l-253.8 .8z"/>
<path d="M.1 186h25.5zM.1 186h25.5z"/>
<path d="M25.7 214.8l43.5-.2 210.2 .2zM69.2 214.6l210.2 .2v-.2z"/>
<path d="M22.3 186l3.4 28.8-.1-28.8zM22.3 186l3.4 28.8h-3.3z"/>
<path d="M22.4 214.8h257zM22.4 214.8h257z"/>
<path d="M.1 214.9h279.3zM22.4 214.8l257 .1z"/>
<path d="M.1 214.8v.1zM.1 202.6v12.3z"/>
<path d="M.1 214.9h279.3zM.1 214.9h279.3z"/>
<path d="M.1 215.8l279.3-.1zM.1 214.9l279.3 .8-279.3 .1z"/>
<path d="M.1 214.9l279.3 .8v-.8zM.1 214.9h279.3z"/>
<path d="M144.3 215.9h135.1v-.1zM.1 215.8h279.3l-135.1 .1zM.1 215.8l144.2 .1z"/>
</g>
<path d="M279.4 .7h-279.3v180.4h279.3" fill="none" stroke="#000" stroke-width=".2"/>
<g font-size="4.1" fill="#f8991e">
<text x="7.6" y="167.3">Escala:</text>
<text x="7.5" y="172.2">1:400</text>
<text x="103.4" y="190.8">Alumno:</text>
<text x="169.4" y="191.2">Nombre del plano:</text>
<text x="212.8" y="191.2">Fecha:</text>
<text x="104.6" y="196.2">Mario Alberto Lara Hernández</text>
<text x="169.6" y="196.2">2.13</text>
<text x="214.3" y="196.2">15-sep-2001</text>
<text x="28.5" y="203.8">Grupo:</text>
<text x="28.4" y="208.7">B</text>
<text x="46.9" y="204.3">Profesor:</text>
<text x="47.3" y="209.3">Arq. Berenice de Lira</text>
<text x="103.7" y="205.2">Nombre del proyecto:</text>
<text x="158.5" y="205.1">Escala del plano:</text>
<text x="211.2" y="204.9">Numero del plano:</text>
<text x="103.9" y="210.3">2D</text>
<text x="212.6" y="210">14</text>
</g>
<g font-size="3.9" fill="#f8991e">
<text x="27.8" y="190.2">Escuela:</text>
<text x="27.9" y="194.9">Universidad Autónoma de Ciudad Juárez</text>
</g>
</svg>
